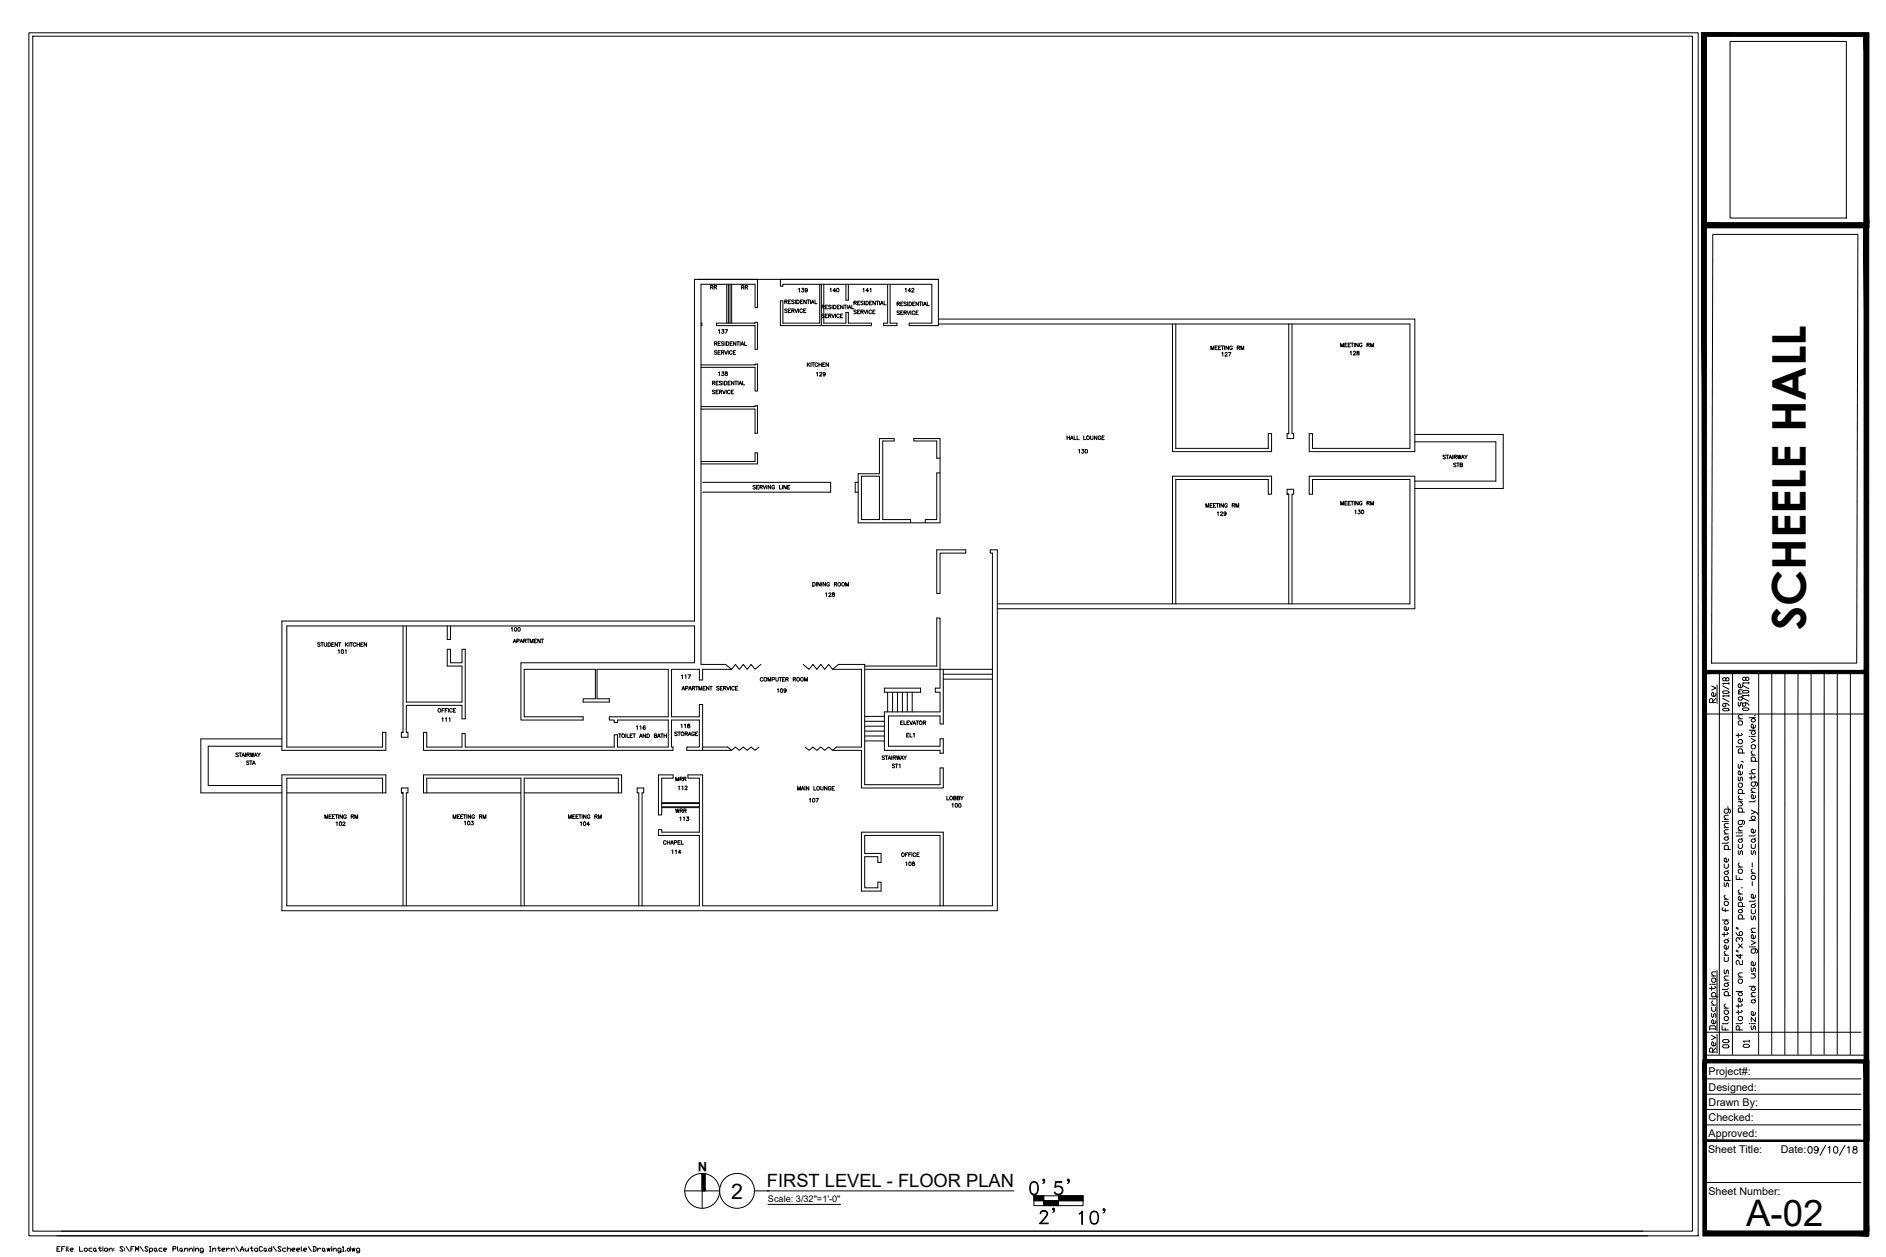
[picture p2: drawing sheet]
<svg xmlns="http://www.w3.org/2000/svg" width="914mm" height="610mm" viewBox="0 0 914 610" stroke-linecap="round" stroke-linejoin="round" font-family="sans-serif">
<!-- layer: BLDG lines -->
<g fill="none" stroke="#000" stroke-width=".48">
<path d="M839 20h56v86h-56zM352 138v19M353 138v19M354 138v19M355 138v19M367 135v14h-1v-11h-26v184h12l3 3h-14v5h-2v-5h-13v23h13v-6h2v22M378 135v4h2v-1h72v19h-11v1h14v-23h-118v166h-200v63h50v-9h-2v7h-46v-58h198v17h-84v28h30v-1h-29v-23h35v14h-6v1h12v-1h-6v-14h35v23h-29v1h3v1h1v-1h25v13h-25v-6h-1v6h-72v-6h-2v6h-17v-7h-2v9h121v-2v-13h13v13h-6v2h22M397 138v19h-17v-11h-2v12h44v-1h-11M398 138v20M399 138v19h11M410 138v8h1v-8M430 138v19h-2v1h7v-1h-3v-19"/>
<path d="M340 157v1M347 157l20-1v13h-1v-11h-19zM455 155h231v64h-51v-9h1v7h48v-60h-229M568 157v62h49v-9h-2v7h-45v-60M625 157v53M626 157v53h1v3h-3v-3M340 177h27v13h-1v-12h-26M340 197h27v13h-1v-12h-26M624 210h1h-1M686 211h43v26h-43M686 214h39v19h-39M340 224h26v-4h1v5h-27"/>
<path d="M341 234h62v5h-62M416 234h-1v5h1M418 231h8v21h-8zM456 229h-2v23h-5v2M456 222h-2v-8h-11v-1h13v41h-40v-24h10v-17h8v1h-6v38h13v2M624 240h1h-1M624 240v-3h3v3h-1v53M625 240v53M454 267h14v1h-12v20h-2zM484 293h200v-60h-48v7h-1v-9h51v64h-202M568 293v-62h49v9h-2v-7h-45v60M195 304v51"/>
<path d="M197 304v36h27v-17h-7v-8h1v6h6v-6h2v34h-2v-7h-27v13h1v3h-3v-3M217 304v6h1v-6M369 322l-3 3-2-3-2 3-2-3-2 3-1-3-2 3M389 322l3 3 2-3 2 3 2-3 2 3 2-3 2 3M404 325h14v37h-12l-2 2-2-2-2 2-2-2-2 2-2-2-2 2-2-2M404 325l3-3h12v59h37v-9h1v10h-39v-18h-14M419 323h35v-23h2v34h-3v2h3v9h-27v19h27v1h1v-7h-1v4h-25v-15h25v4h1v-26M419 325h62M429 334h17v2h-17zM430 336v9M433 336v9M435 336v9"/>
<path d="M438 336v9M440 336v9M442 336v9M457 329h24M457 327h24M137 358h-40v27h40M419 347h10M419 350h10M419 352h10M419 359h10M419 357h10M419 355h10"/>
<path d="M137 362h-36v19h36M341 362h12l2 2 2-2 1 2 2-2 2 2 2-2 2 2 2-2M139 385h48v-9h-50v66h347v-175h-4v1h1v171h-140v-63h-7v1h5v12h-18v-12h5v-1h-7v19h2v-3h18v12h-18v-2h-2v3h20v34h-200v-62h46v8M195 385v-3h3v3h-1v54M195 385v54M207 385v-8h46v62M253 385h-48v-9h96v9h-47M300 385v-8h-46v62M321 390h18v1h-18zM310 439v-54h-1v-3h3v3h-1v54M456 439v-34h-37v9h8v4h-1v-3h-7v16h7v-3h1v4h-9v-28h39v35M501 580h24v5h-24z"/>
<path d="M501 582h24"/>
</g>
<!-- layer: TEXT -->
<g fill="none" stroke="#000" stroke-width=".48">
<path d="M381 146h1l-1-1v2M381 146l1 1M382 146h1M383 145h-1v2M385 146h-1l1 1h-1M386 145v2M386 145l1 1v1h-1zM388 146h1M389 145h-1v2M391 145v2l-1-2v2M391 145h2M392 145v2"/>
<path d="M393 145v2M393 147l1-2 1 2M394 147h.1M395 145v2h1M398 149h1v-1h-1v2M399 149l1 1M400 149h1M401 148h-1v2M403 148h-1l1 1-1 1M403 148v2M404 148h1v2h-1zM406 149h1"/>
<path d="M407 148h-1v2M409 148v2l-1-2v2M409 148h1M410 148v2M411 148v2M411 150l1-2 1 2M414 147h1v-1h-1v2M415 147v1M416 147h.1M417 146h-1v2h1M419 146h-2l2 1-1 1h-1M419 146v2"/>
<path d="M420 146h1v2h-1zM422 147h.1M423 146h-1v2h1M424 146v2l-1-2v2M425 146h1M425 146v2M426 146v2M427 148l1-2v2M427 147h1M429 146v2h1M435 147h1l-1-1v2M436 147v1"/>
<path d="M437 147h.1M438 146h-1v2M439 147h-1l1 1h-1M440 146v2M441 146l1 1v1h-1zM443 147h.1M444 146h-1v2M445 146v2l-1-2v2M446 146h1M446 146v2M447 146v2M448 148v-2l1 2"/>
<path d="M448 148h1M450 146v2h1M346 167l1-1h1h-2v2M347 167l1 1M348 167h1M349 166h-1v2h1M351 166h-1l1 1-1 1v-1M352 166v2M352 166h1v1l-1 1zM354 167h1M355 166h-1v2h1M357 166v2l-1-2v2"/>
<path d="M357 166h1M358 166v2M359 166v2M359 168l1-2 1 2M360 167h.1M361 166v2h1M345 186h1l1-1h-2v2M346 186l1 1M347 186h1M348 185h-1v2h1M350 185h-1l1 1h-1M351 185v2"/>
<path d="M351 185h1v2h-1zM353 186h1M354 185h-1v2h1M356 185v2l-1-2v2M356 185h1M357 185v2M358 185v2M358 187l1-2 1 2M359 186h.1M360 185v2h1M366 236h-1l1 1h-1M367 236h1"/>
<path d="M368 235h-1v2h1M368 236h1h1l-2-1v2M369 236l1 1M370 235l1 2v-2M372 235v2M374 235v2l-2-2v2M376 236a1 1 0 0 0-2 0 .7 .7 0 0 0 0 1 1 1 0 0 0 2 0l-1-1M378 235v2h1M379 235v2M381 235v2l-1-2v2M382 236h1M383 235h-1v2h1"/>
<path d="M701 221h-1l1 1-1 1v-1M701 221h1M702 221v2M703 223v-2l1 2M703 222h1M704 221v2M705 222l1-1h-1v2M706 222v1M707 221v2v-2l1 2v-2M709 223v-2l1 2M709 222h1M710 221l1 2"/>
<path d="M711 221v1M155 312h-1l1 1h-1M156 312h1M156 312v1M157 312l1 1v-1M159 312h1v1h-1zM161 313h1M162 312h-1v1h1M164 312v1l-2-1v1M164 312h1M165 312v1M167 312v1"/>
<path d="M168 312l1 1M169 312l-2 1M169 312v1M170 312h1M170 312v1M172 312a.7 .7 0 0 0-1 0 .7 .7 0 0 0 0 1 .7 .7 0 0 0 1 0M173 313h1M173 312v1M174 312v1M175 313h1M176 312h-1v1h1M178 312v1l-1-1v1"/>
<path d="M331 335v-2l1 2M331 334h1M332 334h1v-1h-1v2M334 335l1-2v2M334 334h1M336 334h1v-1h-1v2M336 334l1 1M337 333h1M338 333v2M339 335v-2l1 2v-2v2M341 334h1M342 333h-1v2h1"/>
<path d="M344 333v2l-2-2v2M344 333h1M345 333v2M349 333h-2l2 1-1 1-1-1M349 334h1M350 333h-1v2h1M351 334h1v-1h-1v2M351 334l1 1M352 333l1 2 1-2M354 333v2M356 333a.7 .7 0 0 0-1 0 .7 .7 0 0 0 0 1 .7 .7 0 0 0 1 0M357 334h.1"/>
<path d="M358 333h-1v2h1M214 344h1M215 344h-1v1M216 344h1M217 344h-1v1M217 344v1M219 344a.7 .7 0 0 0-1 0 .7 .7 0 0 0 0 1 .7 .7 0 0 0 1 0M220 344h1M221 344h-1v1h1M300 356h1M301 356v2M303 356v2"/>
<path d="M304 356v2h1M306 357h.1M307 356h-1v2h1M307 356v2M310 358l1-2v2M310 357h1M313 356v2l-1-2v2M314 356h1v2h-1zM317 357h1v-1h-1v2h1v-1M319 358v-2l1 2M319 357h1M320 356h2"/>
<path d="M321 356v2M322 357h1M322 356v2M323 356v2M116 365h-2l2 1-1 1h-1M116 365h1M116 365v2M117 367l1-2 1 2M118 366h.1M119 365v2M120 366h1v-1h-1v2M120 366l1 1"/>
<path d="M121 365l1 2v-2l1 2v-2M123 367l1-2 1 2M124 366h.1M125 365l1 2M126 365v1M429 367h-1l1 1h-1M429 367h1M430 367v1M431 368v-1l1 1M431 368h1M432 367v1M433 367h1h-1v1"/>
<path d="M434 367v1M435 367v1v-1l1 1v-1M437 368v-1l1 1M437 368h1M438 367l1 1M439 367h.1"/>
<circle cx="213" cy="344" r=".8"/>
<circle cx="302" cy="357" r=".8"/>
</g>
<!-- layer: A-ANNO-TTLB -->
<path d="M830 114h71l-1 208h-70z" fill="none" stroke="#000" stroke-width=".48"/>
<!-- layer: G-ANNO-TTLB -->
<g fill="none" stroke="#000" stroke-width=".48">
<path d="M14 16h809v583h-809zM16 18h805v579h-805zM825 16h81v94h-81zM827 18h77v90h-77zM834 326v185M840 326v185M853 326v185M859 326v185M865 326v185M872 326v185M878 326v185M884 326v185"/>
<path d="M887 326h-60v185M891 326v185M897 326v185M906 326v185M827 346h77M826 514h80v85h-80zM827 515h77v82h-77zM827 501h75M826 538h76M826 531h76M826 523h76M826 553h76"/>
<path d="M826 546h76M826 573h76M28 599h771M30 597h767"/>
</g>
<g fill="#000" stroke="#000" stroke-width=".48">
<path d="M825 18l2 90v-90zM825 18l2 90h-2z"/>
<path d="M825 16l81 2v-2zM825 16l81 2h-81z"/>
<path d="M904 18l2 90v-90zM904 18l2 90h-2z"/>
<path d="M825 110l2 443v-443zM825 110l2 443h-1z"/>
<path d="M825 108l81 2v-2zM825 108l81 2h-81z"/>
<path d="M825 108l81 2v-2zM825 108l81 2h-81z"/>
<path d="M904 110l2 443v-443zM904 110l2 443h-2z"/>
<path d="M827 325v2l78-2zM827 327l78-2v2z"/>
<path d="M826 515l1 82v-82zM826 515l1 82h-1z"/>
<path d="M826 514l80 1v-1zM826 514l80 1h-80z"/>
<path d="M904 515l2 82v-82zM904 515l2 82h-2z"/>
<path d="M826 553l80 1v-1zM826 553l80 1h-80z"/>
<path d="M826 597l80 2v-2zM826 597l80 2h-80z"/>
</g>
<!-- layer: 0 -->
<path d="M897 16v2M898 16v2" fill="none" stroke="#000" stroke-width=".5"/>
<g fill="none" stroke="#000" stroke-width=".48">
<path d="M827 16v581M898 16v2M332 578h17M342 569v9h-2v-9v17M366 578h7"/>
<circle cx="340" cy="578" r="8"/>
<circle cx="357" cy="578" r="8"/>
</g>
<!-- layer: LIGHTING -->
<path d="M827 512h77" fill="none" stroke="#000" stroke-width=".48"/>
<!-- layer: G-ANNO-TEXT -->
<g fill="none" stroke="#000" stroke-width=".48">
<path d="M830 333l2 1-2 1M832 336l-1 2-1-1v-1h1v2M832 339l-2 1M832 332v9M835 335h3v1h-2zM835 339l3 1M835 333l3 1M837 329h1v1h-1l-1-1h-1l1 1h1M838 337h-3l1 1M838 331h-3l1 1M838 331v1M838 337v1"/>
<path d="M830 341v-2h-1v2h3M835 344h3l-2 1zM837 341l-1 2-1-1 1-1h1l1 1M848 354h3M848 348h3M849 358l2 1-2 1M849 357h2M850 354l1 2h-1l-1-1zM850 348l1 2h-1l-1-1zM851 347h.1M851 352v1h-1l-1-1 1-1v1v1M848 375h3"/>
<path d="M849 362l2-1v2h-1zM849 369h3M849 366h2M850 369h-1l1-2 1 1v1M850 364l-1 1 1 1M851 376v1h-3M851 379v2h-2l1-2h2v1v1M851 373l-2 1 1 1M835 398h.1M836 398h2M836 397h2M837 391h1"/>
<path d="M838 399l-2 1 1 1M838 395l-2 1 1 1M838 392l-1 2h-1v-2h2l1 1-1 1M848 398h3M849 393l3 1v1M849 384h2M850 396h1l-1 2-1-1zM851 388v1h-3M851 386v1h-1l-1-1 1-1v1v1M851 382l-2 1 1 1M851 394l-2 1M836 419v2h2v-2"/>
<path d="M836 412h3M836 404h2M836 401h2M836 412v-1v-1h2v2M836 406h2l-1 1h-1zM838 416l-1 2h-1v-2h1v2M838 408l-1 1h-2M838 402l-2 1 1 1M838 405l-1 1M849 412v2h1l1-2v2M849 409l1 2h1v-2M850 407h1v1h-2z"/>
<path d="M851 405h-3M851 402v2h-1l-1-2h1v2M851 406v1M836 438l1-1 1 2h-2zM836 428v2l1-2 1 2M836 423h1l1 1h-2zM836 436h2M836 427h3M836 434v1l1 1M836 427v-2l2 1v1M838 422l-1 1M849 424h2"/>
<path d="M850 439h1v1h-2zM850 425h1v2l-2-1zM850 422l-1 1 1 1M851 437h-3M851 434v2h-1l-1-2h1v2M851 438v1M835 446h3M835 440v1v1h3M836 456h1l1 1h-2zM836 452v2M836 441v1M837 446l1 1-1 1h-1z"/>
<path d="M837 452l1 1h-1h-2M838 459l-1 1h-1v-1v-1l1 1v1M838 450l-1 1h-1v-1v-1l1 1v1M838 455l-1 1M849 456l2 1-2 1M849 444l1 2 1-2v2M849 441l1 2h1v-2M849 459h2M849 452h2M851 454v1h-1l-1-1 1-1v1v1M851 450l-2 1 1 1M829 477h.1"/>
<path d="M830 475l1-1 1 2h-2zM830 478v2M830 477h2M830 473h2M831 478l1 1h-1h-2M832 471l-2 1 1 1M832 471v29M836 477h1l1 1h-2zM836 470v2l1-2 1 2M836 464v2h2v-2M836 475h2M836 463h2"/>
<path d="M836 461v1l1 1M838 479l-1 1h-2M838 473l-2 1 1 1M838 476l-1 1M848 478h3M849 469l1 2 1-2v2M849 472h2M850 478l1 2h-1l-1-1zM850 472l1 2h-2M851 467v1h-1l-1-1 1-1v1v1M851 460v2h-2l1-2h2v1v1M829 499v-2h2l1 2"/>
<path d="M829 499h3M829 484h.1M830 491v2l1-2 1 2M830 488v2h2v-2M830 487h2M830 484h2M830 483h3M830 485v1l1 1M830 483v-2l2 1v1M832 495l-1 1h-1v-1v-1l1 1v1M835 497v2h3M836 489h2"/>
<path d="M836 483h3M836 493h2l-1 2-1-1zM836 490h2l-1 2-1-1zM836 487v1l1 1M836 483v-1v-1h2v2M836 498v1M838 496h-1h-2M849 497l1 2 1-2v2M849 485h2v1h-1zM849 483h2M849 496h2M851 493v2l-2-2v2"/>
<path d="M851 491v1h-1l-1-1 1-1v1v1M851 481l-2 1 1 1M851 484v1M830 502l2 1-2 1M830 510v-1l-1-1v2h3M832 506l-1 1h-1v-1v-1l1 1v1M832 508l-2 2M372 578h120M372 584h36"/>
</g>
<!-- layer: 0-dte -->
<g fill="none" stroke="#000" stroke-width=".48">
<path d="M28 606h.1M29 605h-1v2h1M30 606h1M31 605h-1v2M32 605h.1M32 605v2M33 605v2M34 606h1v-1l-1 1 1 1M39 605v2h1M41 606l1-1v1l-1 1zM45 605l-2 1v1h2M45 606l1-1v1v1z"/>
<path d="M46 606l1 1M48 605h1M48 605v1h1M50 605h.1M50 605v2M51 606l1-1v1l-1 1zM53 606l1-1v2M53 605v2M55 605v1M55 606h.1M60 605h-2l2 1h-2M60 605v1"/>
<path d="M60 606h.1M61 605l2 2M63 606h1M65 605h-2v2M66 607v-2v1l1-1v2M68 605l2 2M72 605h-2l2 1h-2M73 606h1v1h-1M73 605v3M75 606h1v1l-1-1zM76 606v1M79 605l-2 1v1h2"/>
<path d="M79 606h1v-1l-1 1 1 1M84 606h1v-1h-1v2M86 605v2M87 606l1-1v1v1zM88 606l1 1M89 606l2-1v2M89 605v2M92 606l1-1v2M92 605v2M94 605h.1M94 605v2M95 606l1-1v2"/>
<path d="M95 605v2M99 607l-2-1v-1l2 1v1h-2M102 607h.1M102 605h.1M102 605v2M103 606l1-1 1 2M103 605v2M105 605h2M106 605v1h1M108 606h1v-1l-1 1 1 1M110 605v2M111 606v-1l-1 1"/>
<path d="M112 606l1-1 1 2M112 605v2M114 605l2 2M117 607v-2l1 2M117 606h1M119 605v2l1-1M120 605v2M121 605h2M122 605v1h1M123 606l2-1v1l-1 1zM127 605h-1v1h1M128 606l1-1v1l-1 1z"/>
<path d="M129 606v1M130 606l1-1 1 1-1 1zM132 605v2M132 605l2 2M136 605h-1l1 1h-1M139 605l-2 1v1h2M139 606l1-1 1 2M139 605v2M142 606h1v-1l-1 1 1 1M144 606h1v-1l-1 1 1 1M146 605v2M147 606h1v-1l-1 1 1 1"/>
<path d="M149 605l2 2M152 605h1v1l-1 1M152 605v2M154 605v2M156 606l-1-1-1 1M156 606l1-1v1v1zM157 606l1 1M159 605v2v-2l1 2v-2M161 605h.1M161 605v2M162 606l1-1v2M162 605v2"/>
<path d="M165 607l-1-1v-1l1 1v1h-1M166 605v2M166 607h1M168 606v1M168 606l1-1 1 1-1 1zM170 605v2M171 605v2v-2l1 2v-2M174 607l-1-1v-1l1 1v1h-1"/>
</g>
<!-- layer: 0 -->
<g fill="#000" stroke="#000" stroke-width=".48">
<path d="M340 569h1z"/>
<path d="M340 569h1zM340 569h1z"/>
<path d="M340 569h2zM340 569h2z"/>
<path d="M340 569l2 9v-9zM340 569l2 9h-2z"/>
</g>
<!-- layer: BLDG lines -->
<path d="M513 580l12 2v-2zM513 580l12 2h-12z" fill="#000" stroke="#000" stroke-width=".48"/>
<text font-size="22.6" x="875" y="306" transform="rotate(-90 875 306)">SCHEELE HALL</text>
<text font-size="17.7" x="847" y="594">A-02</text>
<g font-size="11.9">
<text x="520" y="581" transform="rotate(-90 520 581)">5'</text>
<text x="513" y="595" transform="rotate(-90 513 595)">2'</text>
<text x="522" y="595">10'</text>
</g>
<text font-size="11.5" x="508" y="581" transform="rotate(-90 508 581)">0'</text>
<text font-size="10.4" x="354" y="581">2</text>
<text font-size="8.9" x="372" y="576">FIRST LEVEL - FLOOR PLAN</text>
<text font-size="8.8" x="876" y="562">09/10/18</text>
<text font-size="7.5" x="847" y="501" transform="rotate(-90 847 501)">Plotted on 24&quot;x36&quot; paper. For scaling purposes, plot on same</text>
<g font-size="6.6">
<text x="840" y="509" transform="rotate(-90 840 509)">00</text>
<text x="849" y="509" transform="rotate(-90 849 509)">01</text>
</g>
<text font-size="6.3" x="343" y="564" transform="rotate(180 343 564)">N</text>
<g font-size="5.3">
<text x="399" y="291">128</text>
<text x="438" y="421">108</text>
</g>
<g font-size="5.2">
<text x="828" y="521">Project#:</text>
<text x="828" y="529">Designed:</text>
<text x="828" y="536">Drawn By:</text>
<text x="828" y="544">Checked:</text>
<text x="828" y="551">Approved:</text>
<text x="828" y="559">Sheet Title:</text>
<text x="863" y="559">Date:</text>
<text x="828" y="580">Sheet Number:</text>
</g>
<g font-size="4.9">
<text x="344" y="141">RR</text>
<text x="359" y="141">RR</text>
<text x="386" y="143">139</text>
<text x="401" y="143">140</text>
<text x="417" y="143">141</text>
<text x="438" y="143">142</text>
<text x="380" y="153">SERVICE</text>
<text x="398" y="155">SERVICE</text>
<text x="413" y="153">SERVICE</text>
<text x="434" y="154">SERVICE</text>
<text x="347" y="163">137</text>
<text x="345" y="173">SERVICE</text>
<text x="586" y="171">MEETING RM</text>
<text x="592" y="174">127</text>
<text x="649" y="169">MEETING RM</text>
<text x="654" y="173">128</text>
<text x="391" y="179">KITCHEN</text>
<text x="347" y="183">138</text>
<text x="395" y="183">129</text>
<text x="345" y="192">SERVICE</text>
<text x="516" y="214">HALL LOUNGE</text>
<text x="522" y="221">130</text>
<text x="704" y="228">STB</text>
<text x="584" y="247">MEETING RM</text>
<text x="589" y="251">129</text>
<text x="649" y="246">MEETING RM</text>
<text x="656" y="250">130</text>
<text x="393" y="285">DINING ROOM</text>
<text x="247" y="307">100</text>
<text x="248" y="313">APARTMENT</text>
<text x="163" y="318">101</text>
<text x="329" y="330">117</text>
<text x="368" y="332">COMPUTER ROOM</text>
<text x="376" y="337">109</text>
<text x="213" y="351">111</text>
<text x="436" y="353">ELEVATOR</text>
<text x="308" y="355">116</text>
<text x="326" y="358">STORAGE</text>
<text x="329" y="354">118</text>
<text x="439" y="359">EL1</text>
<text x="119" y="372">STA</text>
<text x="432" y="374">ST1</text>
<text x="327" y="380">MRR</text>
<text x="328" y="384">112</text>
<text x="386" y="385">MAIN LOUNGE</text>
<text x="458" y="389">LOBBY</text>
<text x="327" y="395">WRR</text>
<text x="392" y="390">107</text>
<text x="461" y="393">100</text>
<text x="157" y="398">MEETING RM</text>
<text x="162" y="401">102</text>
<text x="219" y="398">MEETING RM</text>
<text x="224" y="401">103</text>
<text x="275" y="398">MEETING RM</text>
<text x="280" y="401">104</text>
<text x="329" y="399">113</text>
<text x="321" y="411">CHAPEL</text>
<text x="325" y="415">114</text>
<text x="436" y="417">OFFICE</text>
</g>
<text font-size="4.4" x="372" y="583">Scale: 3/32&quot;=1'-0&quot;</text>
</svg>
